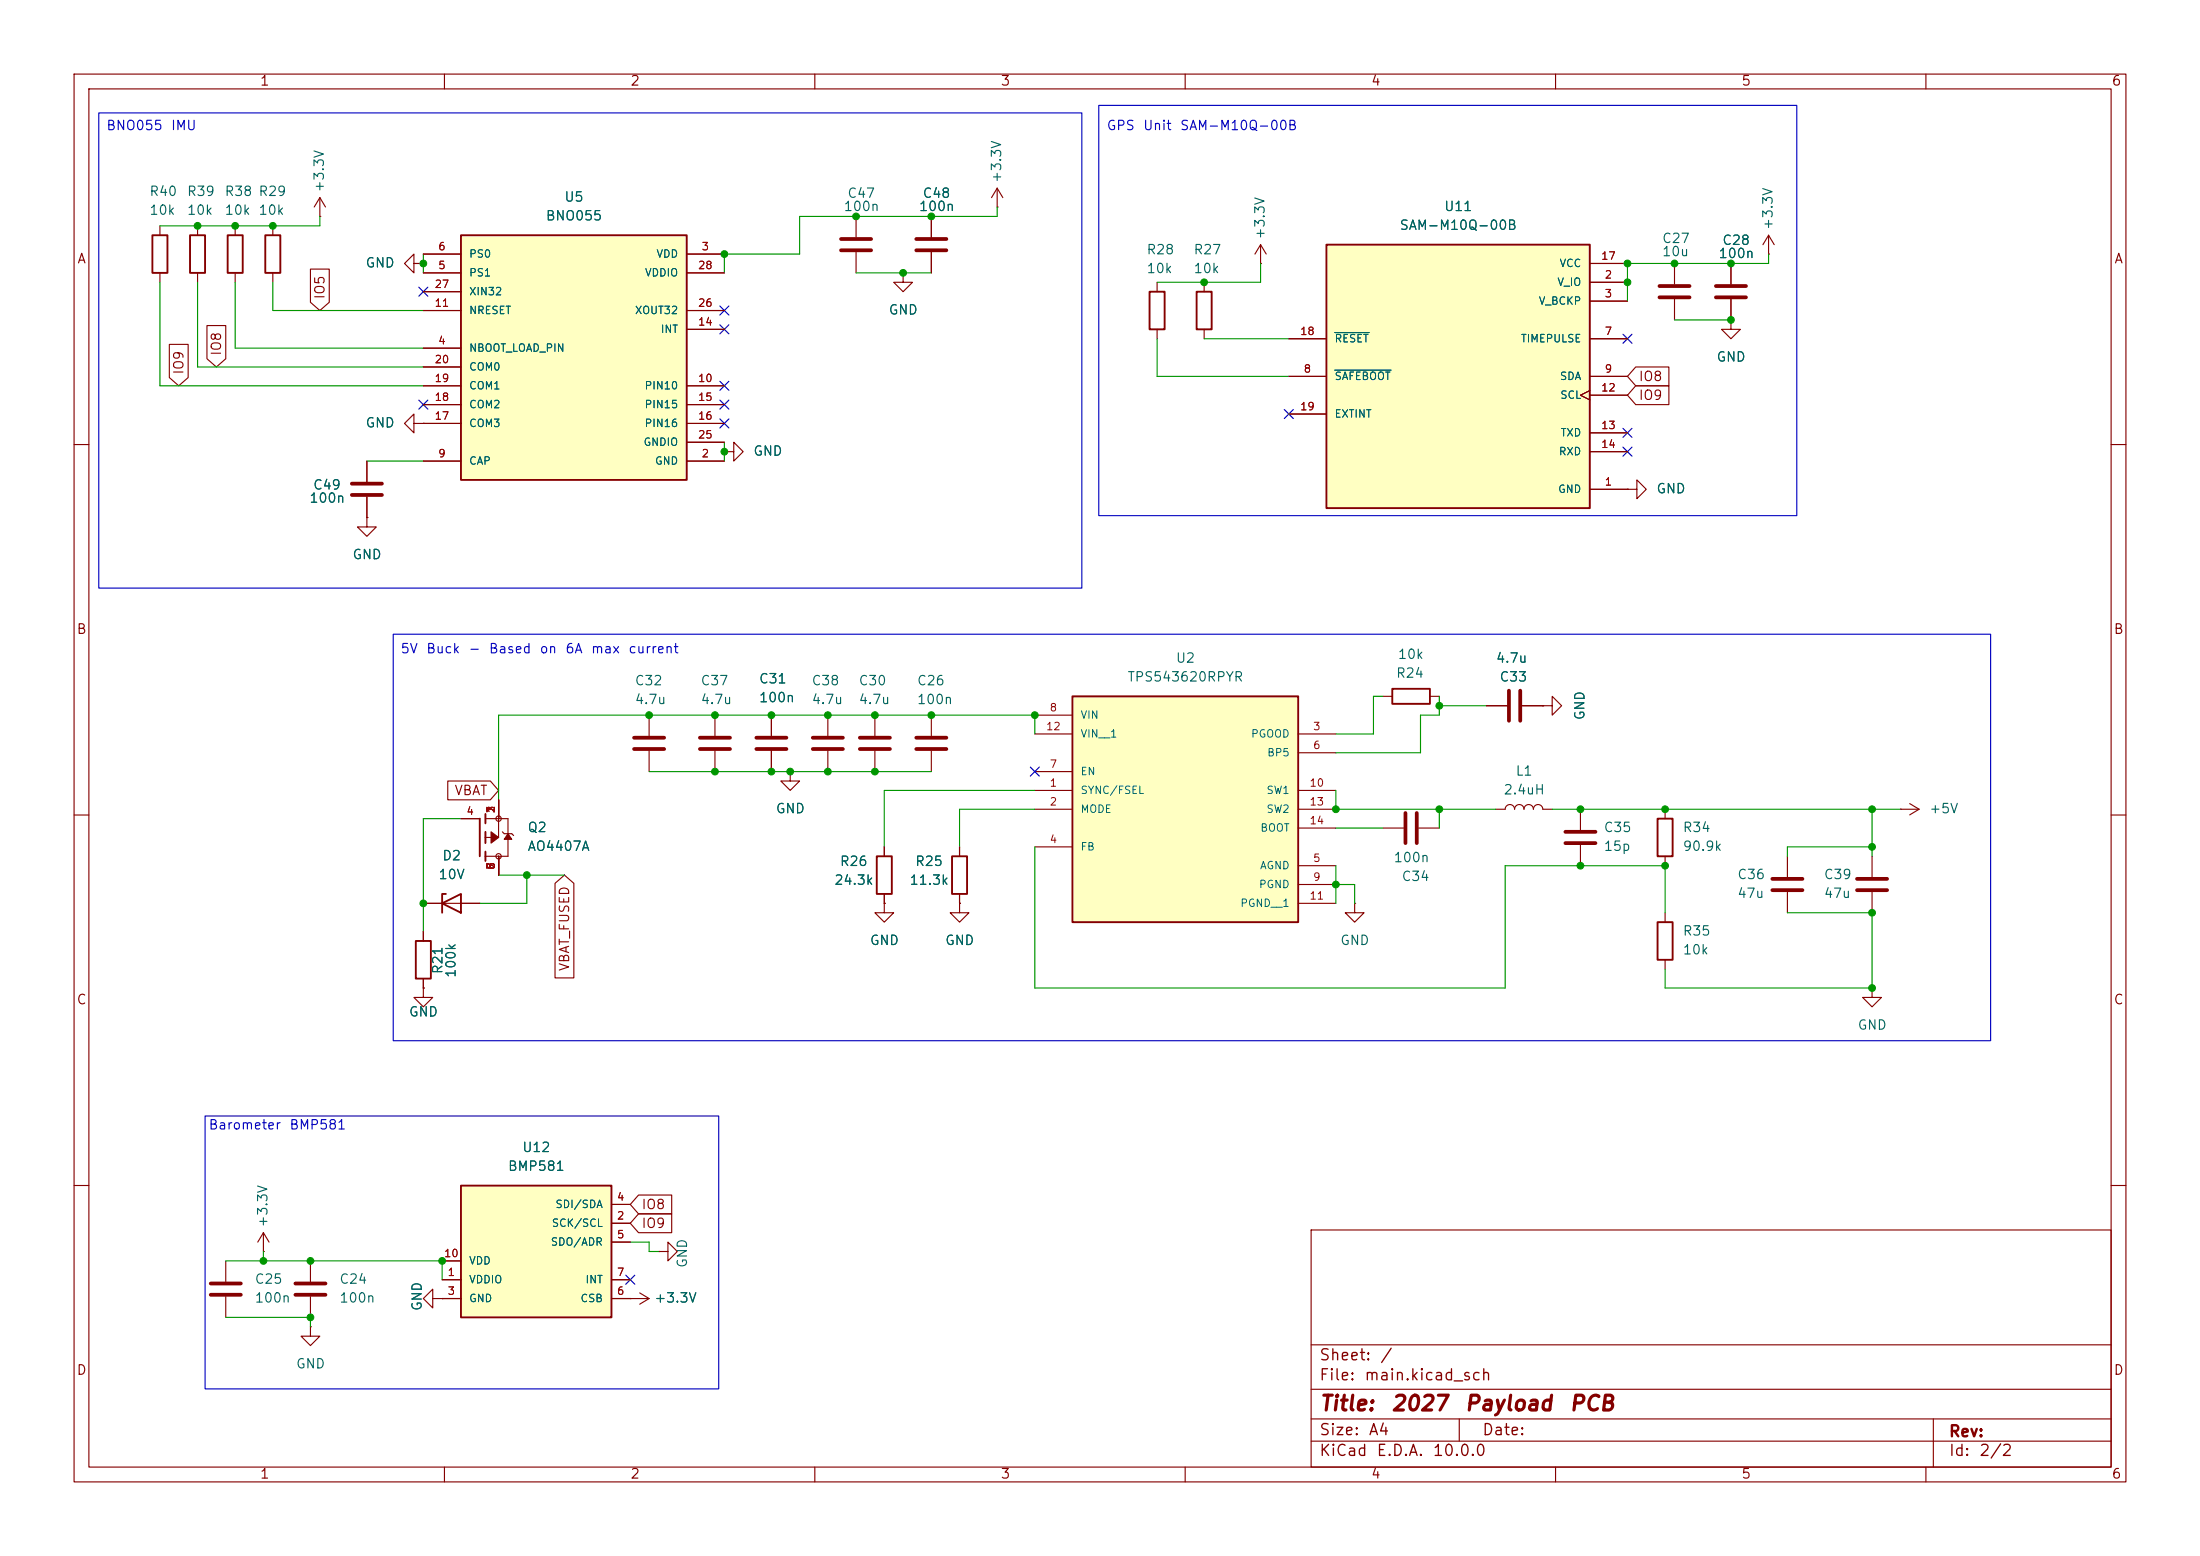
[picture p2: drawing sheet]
<svg xmlns="http://www.w3.org/2000/svg" width="297mm" height="210mm" viewBox="0 0 297 210" stroke-linecap="round" stroke-linejoin="round" font-family="sans-serif">
<g fill="none" stroke="#840000" stroke-width=".15">
<path d="M10 10h277v190h-277zM12 12h273v186h-273zM60 10v2M110 10v2M160 10v2M210 10v2M260 10v2M36.8 30.5v1.3M36.8 36.8v1.3M156.2 38.1v1.3M156.2 44.5v1.2M10 60h2"/>
<path d="M285 60h2M87.6 96.5v2.8M186.7 94h1.3M193 94h1.3M208.3 95.3h1.2v-1.3l1.3 1.3-1.3 1.2v-1.2M208.3 95.3h.1M10 110h2M87.6 101.3v2.8M201.9 109.2h1.3a.64 .64 0 0 1 .6-.6 .64 .64 0 0 1 .7 .6 .64 .64 0 0 1 .6-.6 .64 .64 0 0 1 .6 .6 .64 .64 0 0 1 .7-.6 .64 .64 0 0 1 .6 .6 .64 .64 0 0 1 .6-.6 .64 .64 0 0 1 .7 .6h1.2M241.3 115.6v2.8M252.7 115.6v2.8M285 110h2"/>
<path d="M57.1 133.4v1.2h1.3l-1.3 1.3-1.2-1.3h1.2M57.1 133.4h.1M57.1 125.7v1.3M57.1 132.1v1.3M129.5 121.9v1.3h1.3l-1.3 1.3-1.2-1.3h1.2M129.5 121.9h.1M224.8 123.2v1.3M224.8 129.5v1.3M241.3 120.4v2.8M252.7 120.4v2.8M10 160h2M85.1 175.3h.1"/>
<path d="M85.1 175.3h2.5M86.4 174.5l1.2 .8M87.6 175.3l-1.2 .7M88.9 168.9h1.3v-1.3l1.2 1.3-1.2 1.3v-1.3M88.9 168.9h.1M177 166h108v32h-108zM285 160h2M60 198v2M110 198v2M160 198v2M177 194.5h108M177 191.5h108"/>
<path d="M177 187.5h108M177 181.5h108M197 191.5v3M210 198v2M260 198v2M261 191.5v6.5"/>
</g>
<path d="M35.8 31.8h2v5h-2zM155.2 39.4h2v5.1h-2zM188 93h5v2h-5zM56.1 127h2.1v5.1h-2.1zM223.8 124.5h2v5h-2z" fill="none" stroke="#840000" stroke-width=".25"/>
<path d="M85.6 99.6h4.1M85.6 101.1h4.1M239.3 118.6h4M250.7 118.6h4.1M239.3 120.1h4M250.7 120.1h4.1" fill="none" stroke="#840000" stroke-width=".51"/>
<path d="M144.8 94h30.5v30.5h-30.5z" fill="#ffffc2"/>
<path d="M144.8 94h30.5v30.5h-30.5zM118.4 115.6h2v5.1h-2z" fill="none" stroke="#840000" stroke-width=".25"/>
<g fill="none" stroke="#840000" stroke-width=".15">
<path d="M139.7 99.1h5.1M139.7 96.5h5.1M175.3 99.1h5M119.4 114.3v1.3M139.7 106.7h5.1M139.7 109.2h5.1M139.7 114.3h5.1M139.7 104.1h5.1M175.3 106.7h5M175.3 109.2h5M175.3 116.8h5M175.3 101.6h5"/>
<path d="M175.3 119.4h5M175.3 111.8h5M213.4 109.2v2.8M213.4 114v2.8M119.4 120.7v1.2M175.3 121.9h5"/>
</g>
<path d="M211.3 113.8h4.1M211.3 112.3h4.1" fill="none" stroke="#840000" stroke-width=".51"/>
<path d="M179.1 33h35.5v35.6h-35.5z" fill="#ffffc2"/>
<path d="M20.6 31.8h2v5h-2zM161.5 39.4h2.1v5.1h-2.1zM179.1 33h35.5v35.6h-35.5zM64.8 110.5v5.1M65.5 109.9v1.2M65.5 112.3v1.5M65.5 114.9v1.3M128.5 115.6h2.1v5.1h-2.1zM223.8 110.5h2v5.1h-2zM59.7 121.9l2.5-1.2v2.5zM60.2 120.7h-.5v2.5" fill="none" stroke="#840000" stroke-width=".25"/>
<g fill="none" stroke="#840000" stroke-width=".15">
<path d="M21.6 30.5v1.3M21.6 36.8v1.3M55.9 35.6v-1.3l-1.3 1.3 1.3 1.2v-1.2h1.2M57.1 35.6h.1M162.6 38.1v1.3M214.6 38.1h5.1M214.6 35.6h5.1M226.1 35.6v2.8M233.7 35.6v2.8M238.8 34.3h.1M238.8 31.8l-.8 1.2M238.8 31.8l.7 1.2"/>
<path d="M238.8 31.8v2.5M162.6 44.5v1.2M174 45.7h5.1M174 50.8h5.1M174 55.9h5.1M214.6 52.7l-1.2 .6 1.2 .7M214.6 40.6h5.1M214.6 45.7h5.1M214.6 50.8h5.1M214.6 53.3h5.1M214.6 58.4h5.1M226.1 40.4v2.8"/>
<path d="M233.7 43.2v1.3h1.2l-1.2 1.2-1.3-1.2h1.3M233.7 43.2h.1M233.7 40.4v2.8M49.5 62.2v2.8M49.5 67.1v2.8M214.6 66h5.1M214.6 61h5.1M219.7 66h1.3v-1.2l1.2 1.2-1.2 1.3v-1.3M219.7 66h.1M200.7 95.3h2.8M205.5 95.3h2.8M62.2 110.5h2.6"/>
<path d="M65.5 110.5h3.1v5.1h-3.1M67.3 108v5h-1.8M67.3 115.6v2.5M67.8 112.3l.3 .2h1l.2 .3M106.7 104.1v1.3h1.2l-1.2 1.3-1.3-1.3h1.3M106.7 104.1h.1M129.5 114.3v1.3M186.7 111.8h2.8M191.5 111.8h2.8M224.8 109.2v1.3M224.8 115.6v1.2M256.5 109.2h.1"/>
<path d="M256.5 109.2h2.6M257.8 108.5l1.3 .7M259.1 109.2l-1.3 .8M57.1 121.9h7.7M119.4 121.9v1.3h1.2l-1.2 1.3-1.3-1.3h1.3M119.4 121.9h.1M129.5 120.7v1.2M182.9 121.9v1.3h1.2l-1.2 1.3-1.3-1.3h1.3M182.9 121.9h.1M252.7 133.4v1.2h1.3l-1.3 1.3-1.2-1.3h1.2M252.7 133.4h.1M30.5 170.2v2.8"/>
<path d="M30.5 175v2.8M35.6 168.9h.1M35.6 166.4l-.8 1.2M35.6 166.4l.7 1.2M35.6 166.4v2.5M41.9 179.1v1.2h1.3l-1.3 1.3-1.3-1.3h1.3M41.9 179.1h.1M41.9 170.2v2.8M41.9 175v2.8M58.4 175.3v-1.3l-1.3 1.3 1.3 1.2v-1.2h1.3M59.7 175.3h.1"/>
<circle cx="67.3" cy="110.5" r=".36"/>
<circle cx="67.3" cy="115.6" r=".36"/>
</g>
<path d="M180.2 50h7.6M180.2 44.9h4.6" fill="none" stroke="#006464" stroke-width=".15"/>
<g fill="none" stroke="#840000" stroke-width=".51">
<path d="M224 38.6h4.1M231.6 38.6h4.1M224 40.1h4.1M231.6 40.1h4.1M47.5 65.3h4.1M47.5 66.8h4.1M203.7 93.2v4.1M205.2 93.2v4.1M189.7 109.7v4.1M191.3 109.7v4.1M28.4 173.2h4.1M28.4 174.8h4.1"/>
<path d="M39.9 173.2h4M39.9 174.8h4"/>
</g>
<g fill="#840000" stroke="#840000" stroke-width=".15">
<path d="M66.3 112.3l1 .7-1 .8z"/>
<path d="M68.6 112.5l.5 .8h-1z"/>
</g>
<path d="M62.2 160h20.3v17.8h-20.3z" fill="#ffffc2"/>
<path d="M62.2 160h20.3v17.8h-20.3z" fill="none" stroke="#840000" stroke-width=".25"/>
<g fill="none" stroke="#840000" stroke-width=".15">
<path d="M115.6 29.2v2.8M115.6 34v2.8M121.9 36.8v1.3h1.3l-1.3 1.3-1.3-1.3h1.3M121.9 36.8h.1M125.7 29.2v2.8M125.7 34v2.8M134.6 27.9h.1M134.6 25.4l-.7 1.3M134.6 25.4l.8 1.3M134.6 25.4v2.5M170.2 35.6h.1M170.2 33l-.8 1.3"/>
<path d="M170.2 33l.7 1.3M170.2 33v2.6M55.9 57.2v-1.3l-1.3 1.3 1.3 1.2v-1.2h1.2M57.1 57.2h.1M97.8 61h1.3v-1.3l1.2 1.3-1.2 1.2v-1.2M97.8 61h.1M96.5 96.5v2.8M104.1 96.5v2.8M111.8 96.5v2.8M118.1 96.5v2.8M125.7 96.5v2.8M96.5 101.3v2.8"/>
<path d="M104.1 101.3v2.8M111.8 101.3v2.8M118.1 101.3v2.8M125.7 101.3v2.8M59.7 172.7h2.5M59.7 175.3h2.5M59.7 170.2h2.5M82.5 172.7h2.6M82.5 165.1h2.6M82.5 175.3h2.6M82.5 162.6h2.6M82.5 167.6h2.6"/>
</g>
<g fill="none" stroke="#840000" stroke-width=".51">
<path d="M113.5 32.3h4.1M113.5 33.8h4.1M123.7 32.3h4.1M123.7 33.8h4.1M94.5 99.6h4.1M102.1 99.6h4.1M109.7 99.6h4.1M116.1 99.6h4M123.7 99.6h4.1M94.5 101.1h4.1M102.1 101.1h4.1M109.7 101.1h4.1"/>
<path d="M116.1 101.1h4M123.7 101.1h4.1"/>
</g>
<path d="M62.2 31.8h30.5v33h-30.5z" fill="#ffffc2"/>
<path d="M25.7 31.8h2v5h-2zM30.7 31.8h2.1v5h-2.1zM62.2 31.8h30.5v33h-30.5z" fill="none" stroke="#840000" stroke-width=".25"/>
<g fill="none" stroke="#840000" stroke-width=".15">
<path d="M26.7 30.5v1.3M26.7 36.8v1.3M31.7 30.5v1.3M31.7 36.8v1.3M41.9 36.3h2.6v4.5l-1.3 1.1-1.3-1.1zM43.2 29.2h.1M43.2 26.7l-.8 1.2M43.2 26.7l.7 1.2M43.2 26.7v2.5M57.1 35.6h.1M57.1 34.3h5.1M57.1 36.8h5.1"/>
<path d="M57.1 39.4h5.1M92.7 34.3h5.1M92.7 36.8h5.1M121.9 36.8h.1M125.7 29.2v2.8M125.7 34v2.8M214.6 38.1h5.1M214.6 35.6h5.1M233.7 35.6v2.8M22.9 46.5h2.5v4.5l-1.3 1.1-1.2-1.1zM27.9 43.9h2.6v4.5l-1.3 1.1-1.3-1.1zM57.1 57.2h.1"/>
<path d="M57.1 47h5.1M57.1 52.1h5.1M57.1 41.9h5.1M57.1 54.6h5.1M57.1 57.2h5.1M57.1 49.5h5.1M92.7 52.1h5.1M92.7 41.9h5.1M92.7 44.5h5.1M92.7 54.6h5.1M92.7 57.2h5.1M92.7 59.7h5.1"/>
<path d="M174 45.7h5.1M174 50.8h5.1M174 55.9h5.1M214.6 52.7l-1.2 .6 1.2 .7M214.6 40.6h5.1M214.6 45.7h5.1M214.6 50.8h5.1M214.6 53.3h5.1M214.6 58.4h5.1M220.8 49.5h4.5v2.6h-4.5l-1.1-1.3zM220.8 52.1h4.5v2.5h-4.5l-1.1-1.3zM233.7 43.2h.1"/>
<path d="M233.7 40.4v2.8M49.5 69.9v1.2h1.3l-1.3 1.3-1.2-1.3h1.2M49.5 69.9h.1M49.5 62.2v2.8M49.5 67.1v2.8M57.1 62.2h5.1M92.7 62.2h5.1M97.8 61h.1M214.6 66h5.1M214.6 61h5.1M219.7 66h.1M104.1 96.5v2.8"/>
<path d="M200.7 95.3h2.8M205.5 95.3h2.8M208.3 95.3h.1M60.4 105.4h5.8l1.1 1.3-1.1 1.3h-5.8zM62.2 110.5h2.6M67.3 108v2.5M67.3 115.6v2.5M74.9 119.2l1.3-1.1 1.3 1.1v12.8h-2.6zM104.1 101.3v2.8M106.7 104.1h.1M119.4 114.3v1.3M129.5 114.3v1.3"/>
<path d="M57.1 133.4h.1M57.1 125.7v1.3M57.1 132.1v1.3M57.1 121.9h2.6M62.2 121.9h2.6M119.4 121.9h.1M119.4 120.7v1.2M129.5 121.9h.1M129.5 120.7v1.2M59.7 175.3h.1M59.7 172.7h2.5M59.7 175.3h2.5"/>
<path d="M59.7 170.2h2.5M82.5 172.7h2.6M82.5 165.1h2.6M82.5 175.3h2.6M82.5 162.6h2.6M82.5 167.6h2.6M85.1 175.3h.1M86.2 163.8h4.5v2.6h-4.5l-1.1-1.3zM86.2 161.3h4.5v2.5h-4.5l-1.1-1.2z"/>
</g>
<g fill="none" stroke="#009600" stroke-width=".15">
<path d="M21.6 38.1v14h35.5M26.7 38.1v11.4h30.4M31.7 38.1v8.9h25.4M36.8 38.1v3.8h20.3M43.2 29.2v1.3h-21.6M57.1 34.3v2.5M115.6 36.8h10.1M134.6 27.9v1.3h-26.7v5.1h-10.1v2.5M170.2 35.6v2.5h-14M238.8 34.3v1.3h-19.1v5M97.8 59.7v2.5M156.2 45.7v5.1h17.8"/>
<path d="M162.6 45.7h11.4M226.1 43.2h7.6M49.5 62.2h7.6M139.7 99.1v-2.6h-72.4v11.5M186.7 94h-1.3v5.1h-5.1M194.3 94v2.5h-2.5v5.1h-11.5M194.3 95.3h6.4M62.2 110.5h-5.1v15.2M67.3 118.1h8.9M71.1 118.1v3.8h-6.3M87.6 104.1h38.1M139.7 114.3v19.1h63.5v-16.6h21.6v6.4"/>
<path d="M139.7 109.2h-10.2v5.1M139.7 106.7h-20.3v7.6M180.3 106.7v2.5h21.6M180.3 111.8h6.4M180.3 116.8v5.1M180.3 119.4h2.6v2.5M194.3 109.2v2.6M209.5 109.2h47M252.7 109.2v6.4M252.7 114.3h-11.4v1.3M241.3 123.2h11.4v10.2h-27.9v-2.6M30.5 170.2h29.2v2.5"/>
<path d="M30.5 177.8h11.4v1.3M35.6 168.9v1.3M85.1 167.6h2.5v1.3h1.3"/>
</g>
<g fill="none" stroke="#000084" stroke-width=".15">
<path d="M56.5 38.8l1.3 1.2M57.8 38.8l-1.3 1.2M56.5 54l1.3 1.2M57.8 54l-1.3 1.2M97.2 43.8l1.2 1.3M97.2 51.5l1.2 1.2M97.2 54l1.2 1.2M97.2 56.5l1.2 1.3M97.2 41.3l1.2 1.2M98.4 43.8l-1.2 1.3M98.4 51.5l-1.2 1.2M98.4 54l-1.2 1.2"/>
<path d="M98.4 56.5l-1.2 1.3M98.4 41.3l-1.2 1.2M173.4 55.3l1.2 1.2M174.6 55.3l-1.2 1.2M219.1 45.1l1.2 1.2M219.1 57.8l1.2 1.2M220.3 45.1l-1.2 1.2M220.3 57.8l-1.2 1.2M219.1 60.4l1.2 1.2M220.3 60.4l-1.2 1.2M139.1 103.5l1.2 1.2M140.3 103.5l-1.2 1.2"/>
<path d="M84.5 172.1l1.2 1.2M85.7 172.1l-1.2 1.2"/>
</g>
<path d="M13.3 15.2h132.7v64.2h-132.7zM148.3 14.2h94.3v55.4h-94.3zM53.1 85.6h215.6v54.9h-215.6zM27.7 150.6h69.3v36.9h-69.3z" fill="none" stroke="#0000c2" stroke-width=".15"/>
<path d="M180.2 50h7.6M180.2 44.9h4.6" fill="none" stroke="#006464" stroke-width=".15"/>
<g fill="#009600" stroke="#009600" stroke-width=".14">
<circle cx="213.4" cy="116.8" r=".46"/>
<circle cx="180.3" cy="119.4" r=".46"/>
<circle cx="180.3" cy="109.2" r=".46"/>
<circle cx="57.1" cy="121.9" r=".46"/>
<circle cx="71.1" cy="118.1" r=".46"/>
<circle cx="87.6" cy="96.5" r=".46"/>
<circle cx="35.6" cy="170.2" r=".46"/>
<circle cx="59.7" cy="170.2" r=".46"/>
<circle cx="41.9" cy="177.8" r=".46"/>
<circle cx="41.9" cy="170.2" r=".46"/>
<circle cx="224.8" cy="116.8" r=".46"/>
<circle cx="252.7" cy="133.4" r=".46"/>
<circle cx="252.7" cy="123.2" r=".46"/>
<circle cx="224.8" cy="109.2" r=".46"/>
<circle cx="213.4" cy="109.2" r=".46"/>
<circle cx="194.3" cy="109.2" r=".46"/>
<circle cx="194.3" cy="95.3" r=".46"/>
<circle cx="252.7" cy="114.3" r=".46"/>
<circle cx="252.7" cy="109.2" r=".46"/>
<circle cx="219.7" cy="38.1" r=".46"/>
<circle cx="233.7" cy="35.6" r=".46"/>
<circle cx="226.1" cy="35.6" r=".46"/>
<circle cx="233.7" cy="43.2" r=".46"/>
<circle cx="219.7" cy="35.6" r=".46"/>
<circle cx="162.6" cy="38.1" r=".46"/>
<circle cx="118.1" cy="104.1" r=".46"/>
<circle cx="111.8" cy="104.1" r=".46"/>
<circle cx="96.5" cy="104.1" r=".46"/>
<circle cx="139.7" cy="96.5" r=".46"/>
<circle cx="111.8" cy="96.5" r=".46"/>
<circle cx="118.1" cy="96.5" r=".46"/>
<circle cx="125.7" cy="96.5" r=".46"/>
<circle cx="96.5" cy="96.5" r=".46"/>
<circle cx="104.1" cy="104.1" r=".46"/>
<circle cx="104.1" cy="96.5" r=".46"/>
<circle cx="106.7" cy="104.1" r=".46"/>
<circle cx="125.7" cy="29.2" r=".46"/>
<circle cx="115.6" cy="29.2" r=".46"/>
<circle cx="121.9" cy="36.8" r=".46"/>
<circle cx="97.8" cy="34.3" r=".46"/>
<circle cx="97.8" cy="61" r=".46"/>
<circle cx="57.1" cy="35.6" r=".46"/>
<circle cx="36.8" cy="30.5" r=".46"/>
<circle cx="31.7" cy="30.5" r=".46"/>
<circle cx="26.7" cy="30.5" r=".46"/>
</g>
<g font-size="2" fill="#840000">
<text x="178" y="190.9">Title:</text>
<text x="187.7" y="190.9">2027</text>
<text x="197.6" y="190.9">Payload</text>
<text x="211.7" y="190.9">PCB</text>
</g>
<g font-size="1.5" fill="#840000">
<text x="178" y="184">Sheet:</text>
<text x="186.2" y="184">/</text>
<text x="178" y="186.7">File:</text>
<text x="184.1" y="186.7">main.kicad_sch</text>
<text x="178" y="196.9">KiCad</text>
<text x="178" y="194.1">Size:</text>
<text x="184.7" y="194.1">A4</text>
<text x="185.7" y="196.9">E.D.A.</text>
<text x="193.3" y="196.9">10.0.0</text>
<text x="200" y="194.1">Date:</text>
<text x="263" y="194.3">Rev:</text>
<text x="263" y="196.9">Id:</text>
<text x="267.1" y="196.9">2/2</text>
</g>
<g font-size="1.3" fill="#840000">
<text x="35" y="11.9">1</text>
<text x="85" y="11.9">2</text>
<text x="135" y="11.9">3</text>
<text x="185" y="11.9">4</text>
<text x="235" y="11.9">5</text>
<text x="285" y="11.9">6</text>
<text x="10.3" y="35.9">A</text>
<text x="285.3" y="35.9">A</text>
<text x="44.1" y="40.5" transform="rotate(-90 44.1 40.5)">IO5</text>
<text x="25.1" y="50.6" transform="rotate(-90 25.1 50.6)">IO9</text>
<text x="30.2" y="48.1" transform="rotate(-90 30.2 48.1)">IO8</text>
<text x="221.1" y="51.8">IO8</text>
<text x="221.1" y="54.3">IO9</text>
<text x="10.3" y="85.9">B</text>
<text x="285.3" y="85.9">B</text>
<text x="61.3" y="107.6">VBAT</text>
<text x="77.2" y="131.2" transform="rotate(-90 77.2 131.2)">VBAT_FUSED</text>
<text x="10.3" y="135.9">C</text>
<text x="285.3" y="135.9">C</text>
<text x="86.5" y="166.1">IO9</text>
<text x="86.5" y="163.5">IO8</text>
<text x="10.3" y="185.9">D</text>
<text x="285.3" y="185.9">D</text>
<text x="35" y="199.9">1</text>
<text x="85" y="199.9">2</text>
<text x="135" y="199.9">3</text>
<text x="185" y="199.9">4</text>
<text x="235" y="199.9">5</text>
<text x="285" y="199.9">6</text>
</g>
<g font-size="1.3" fill="#0000c2">
<text x="14.3" y="17.9">BNO055</text>
<text x="23" y="17.9">IMU</text>
<text x="149.3" y="17.9">GPS</text>
<text x="154.2" y="17.9">Unit</text>
<text x="159.2" y="17.9">SAM-M10Q-00B</text>
<text x="54" y="88.5">5V</text>
<text x="57.5" y="88.5">Buck</text>
<text x="63.2" y="88.5">-</text>
<text x="65.9" y="88.5">Based</text>
<text x="72.8" y="88.5">on</text>
<text x="76.2" y="88.5">6A</text>
<text x="79.7" y="88.5">max</text>
<text x="84.7" y="88.5">current</text>
<text x="28.1" y="152.8">Barometer</text>
<text x="39" y="152.8">BMP581</text>
</g>
<g font-size="1.3" fill="#006464">
<text x="20.1" y="29.3">10k</text>
<text x="20.1" y="26.8">R40</text>
<text x="25.2" y="29.3">10k</text>
<text x="25.2" y="26.8">R39</text>
<text x="30.2" y="29.3">10k</text>
<text x="30.2" y="26.8">R38 R29</text>
<text x="34.8" y="29.3">10k</text>
<text x="44" y="26.1" transform="rotate(-90 44 26.1)">+3.3V</text>
<text x="76.1" y="27.5">U5</text>
<text x="113.8" y="28.8">100n</text>
<text x="114.3" y="27">C47</text>
<text x="124" y="28.8">100n</text>
<text x="124.5" y="27">C48</text>
<text x="135.5" y="24.8" transform="rotate(-90 135.5 24.8)">+3.3V</text>
<text x="194.9" y="28.8">U11</text>
<text x="73.6" y="30.1">BNO055</text>
<text x="154.7" y="34.6">R28</text>
<text x="161" y="34.6">R27</text>
<text x="171" y="32.4" transform="rotate(-90 171 32.4)">+3.3V</text>
<text x="188.9" y="31.3">SAM-M10Q-00B</text>
<text x="224.3" y="33.1">C27</text>
<text x="224.3" y="34.9">10u</text>
<text x="231.9" y="35.2">100n</text>
<text x="232.4" y="33.4">C28</text>
<text x="239.6" y="31.1" transform="rotate(-90 239.6 31.1)">+3.3V</text>
<text x="49.3" y="36.4">GND</text>
<text x="154.7" y="37.2">10k</text>
<text x="161" y="37.2">10k</text>
<text x="119.9" y="42.8">GND</text>
<text x="231.6" y="49.1">GND</text>
<text x="49.3" y="58">GND</text>
<text x="101.6" y="61.8">GND</text>
<text x="41.7" y="68.2">100n</text>
<text x="42.2" y="66.4">C49</text>
<text x="223.5" y="66.9">GND</text>
<text x="47.5" y="75.8">GND</text>
<text x="158.6" y="89.8">U2</text>
<text x="188.6" y="89.3">10k</text>
<text x="201.9" y="89.8">4.7u</text>
<text x="85.6" y="92.8">C32</text>
<text x="85.6" y="95.4">4.7u</text>
<text x="94.5" y="92.8">C37</text>
<text x="94.5" y="95.4">4.7u</text>
<text x="102.4" y="95.1">100n</text>
<text x="102.4" y="92.6">C31</text>
<text x="109.5" y="92.8">C38</text>
<text x="109.5" y="95.4">4.7u</text>
<text x="115.8" y="92.8">C30</text>
<text x="115.8" y="95.4">4.7u</text>
<text x="123.7" y="95.4">100n</text>
<text x="123.7" y="92.8">C26</text>
<text x="152.1" y="92.3">TPS543620RPYR</text>
<text x="188.4" y="91.8">R24</text>
<text x="202.3" y="92.3">C33</text>
<text x="214.2" y="97.3" transform="rotate(-90 214.2 97.3)">GND</text>
<text x="202.9" y="107.5">2.4uH</text>
<text x="204.5" y="105">L1</text>
<text x="71.1" y="112.6">Q2</text>
<text x="104.6" y="110.1">GND</text>
<text x="216.4" y="112.6">C35</text>
<text x="227.1" y="112.6">R34</text>
<text x="260.4" y="110.1">+5V</text>
<text x="59.1" y="119">10V</text>
<text x="59.6" y="116.4">D2</text>
<text x="71.1" y="115.2">AO4407A</text>
<text x="112.5" y="119.7">24.3k</text>
<text x="113.3" y="117.2">R26</text>
<text x="122.7" y="119.7">11.3k</text>
<text x="123.5" y="117.2">R25</text>
<text x="188" y="116.7">100n</text>
<text x="189.1" y="119.2">C34</text>
<text x="216.4" y="115.2">15p</text>
<text x="227.1" y="115.2">90.9k</text>
<text x="234.5" y="119">C36</text>
<text x="246.1" y="119">C39</text>
<text x="234.5" y="121.5">47u</text>
<text x="246.1" y="121.5">47u</text>
<text x="60" y="131.6" transform="rotate(-90 60 131.6)">R21</text>
<text x="117.3" y="127.9">GND</text>
<text x="127.5" y="127.9">GND</text>
<text x="180.8" y="127.9">GND</text>
<text x="227.1" y="129.1">10k</text>
<text x="227.1" y="126.6">R35</text>
<text x="55.1" y="137.5">GND</text>
<text x="61.8" y="132.1" transform="rotate(-90 61.8 132.1)">100k</text>
<text x="250.7" y="139.3">GND</text>
<text x="70.4" y="155.8">U12</text>
<text x="68.5" y="158.3">BMP581</text>
<text x="36.4" y="165.8" transform="rotate(-90 36.4 165.8)">+3.3V</text>
<text x="34.3" y="173.6">C25</text>
<text x="45.7" y="173.6">C24</text>
<text x="93.1" y="171.2" transform="rotate(-90 93.1 171.2)">GND</text>
<text x="34.3" y="176.1">100n</text>
<text x="45.7" y="176.1">100n</text>
<text x="57.3" y="177" transform="rotate(-90 57.3 177)">GND</text>
<text x="88.2" y="176.1">+3.3V</text>
<text x="39.9" y="185">GND</text>
</g>
<g font-size="1" fill="#a90000">
<text x="59.1" y="34">6</text>
<text x="94.6" y="34">3</text>
<text x="216.1" y="35.3">17</text>
<text x="58.6" y="41.7">11</text>
<text x="58.6" y="39.1">27</text>
<text x="59.1" y="36.6">5</text>
<text x="94.2" y="41.7">26</text>
<text x="94.2" y="36.6">28</text>
<text x="216.6" y="37.8">2</text>
<text x="216.6" y="40.4">3</text>
<text x="59.1" y="46.7">4</text>
<text x="94.2" y="44.2">14</text>
<text x="175.4" y="45.5">18</text>
<text x="216.6" y="45.5">7</text>
<text x="58.6" y="51.8">19</text>
<text x="58.6" y="49.3">20</text>
<text x="94.2" y="51.8">10</text>
<text x="175.9" y="50.5">8</text>
<text x="216.1" y="53.1">12</text>
<text x="216.6" y="50.5">9</text>
<text x="58.6" y="56.9">17</text>
<text x="58.6" y="54.4">18</text>
<text x="94.2" y="54.4">15</text>
<text x="94.2" y="56.9">16</text>
<text x="94.2" y="59.4">25</text>
<text x="175.4" y="55.6">19</text>
<text x="216.1" y="58.2">13</text>
<text x="59.1" y="62">9</text>
<text x="94.6" y="62">2</text>
<text x="216.1" y="60.7">14</text>
<text x="216.6" y="65.8">1</text>
<text x="141.1" y="98.8">12</text>
<text x="141.6" y="96.3">8</text>
<text x="177.2" y="98.8">3</text>
<text x="177.2" y="101.3">6</text>
<text x="141.6" y="106.4">1</text>
<text x="141.6" y="103.9">7</text>
<text x="176.7" y="106.4">10</text>
<text x="62.9" y="110.2">4</text>
<text x="67.1" y="109.8" transform="rotate(-90 67.1 109.8)">1</text>
<text x="67.1" y="109.8" transform="rotate(-90 67.1 109.8)">2</text>
<text x="67.1" y="109.8" transform="rotate(-90 67.1 109.8)">3</text>
<text x="141.6" y="109">2</text>
<text x="176.7" y="109">13</text>
<text x="176.7" y="111.5">14</text>
<text x="67.1" y="117.5" transform="rotate(-90 67.1 117.5)">5</text>
<text x="67.1" y="117.5" transform="rotate(-90 67.1 117.5)">6</text>
<text x="67.1" y="117.5" transform="rotate(-90 67.1 117.5)">7</text>
<text x="67.1" y="117.5" transform="rotate(-90 67.1 117.5)">8</text>
<text x="141.6" y="114">4</text>
<text x="177.2" y="116.6">5</text>
<text x="177.2" y="119.1">9</text>
<text x="176.7" y="121.7">11</text>
<text x="83.2" y="164.8">2</text>
<text x="83.2" y="162.3">4</text>
<text x="83.2" y="167.4">5</text>
<text x="59.9" y="169.9">10</text>
<text x="60.3" y="172.5">1</text>
<text x="83.2" y="172.5">7</text>
<text x="60.3" y="175">3</text>
<text x="83.2" y="175">6</text>
</g>
<g font-size="1" fill="#006464">
<text x="63.2" y="35">PS0</text>
<text x="88.5" y="35">VDD</text>
<text x="63.2" y="37.6">PS1</text>
<text x="63.2" y="40.1">XIN32</text>
<text x="87" y="37.6">VDDIO</text>
<text x="207.7" y="41.4">V_BCKP</text>
<text x="210.2" y="38.8">V_IO</text>
<text x="210.5" y="36.3">VCC</text>
<text x="63.2" y="47.7">NBOOT_LOAD_PIN</text>
<text x="63.2" y="42.6">NRESET</text>
<text x="85.6" y="42.6">XOUT32</text>
<text x="89.1" y="45.2">INT</text>
<text x="180.1" y="46.5">RESET</text>
<text x="205.2" y="46.5">TIMEPULSE</text>
<text x="63.2" y="52.8">COM1</text>
<text x="63.2" y="50.3">COM0</text>
<text x="86.9" y="52.8">PIN10</text>
<text x="180.1" y="51.5">SAFEBOOT</text>
<text x="210.5" y="51.5">SDA</text>
<text x="63.2" y="57.9">COM3</text>
<text x="63.2" y="55.3">COM2</text>
<text x="86.9" y="55.3">PIN15</text>
<text x="86.9" y="57.9">PIN16</text>
<text x="180.1" y="56.6">EXTINT</text>
<text x="210.6" y="54.1">SCL</text>
<text x="210.6" y="59.2">TXD</text>
<text x="63.2" y="63">CAP</text>
<text x="86.8" y="60.4">GNDIO</text>
<text x="88.3" y="63">GND</text>
<text x="210.4" y="61.7">RXD</text>
<text x="210.3" y="66.8">GND</text>
<text x="145.8" y="97.3">VIN</text>
<text x="145.8" y="99.8">VIN__1</text>
<text x="168.8" y="99.8">PGOOD</text>
<text x="145.8" y="107.4">SYNC/FSEL</text>
<text x="145.8" y="104.9">EN</text>
<text x="170.9" y="107.4">SW1</text>
<text x="171" y="102.3">BP5</text>
<text x="145.8" y="110">MODE</text>
<text x="170.1" y="112.5">BOOT</text>
<text x="170.9" y="110">SW2</text>
<text x="145.8" y="115">FB</text>
<text x="170" y="117.6">AGND</text>
<text x="167.4" y="122.7">PGND__1</text>
<text x="169.9" y="120.1">PGND</text>
<text x="74.4" y="165.8">SCK/SCL</text>
<text x="74.9" y="163.3">SDI/SDA</text>
<text x="63.2" y="173.5">VDDIO</text>
<text x="63.2" y="170.9">VDD</text>
<text x="74.3" y="168.4">SDO/ADR</text>
<text x="79" y="173.5">INT</text>
<text x="63.2" y="176">GND</text>
<text x="78.3" y="176">CSB</text>
</g>
</svg>
